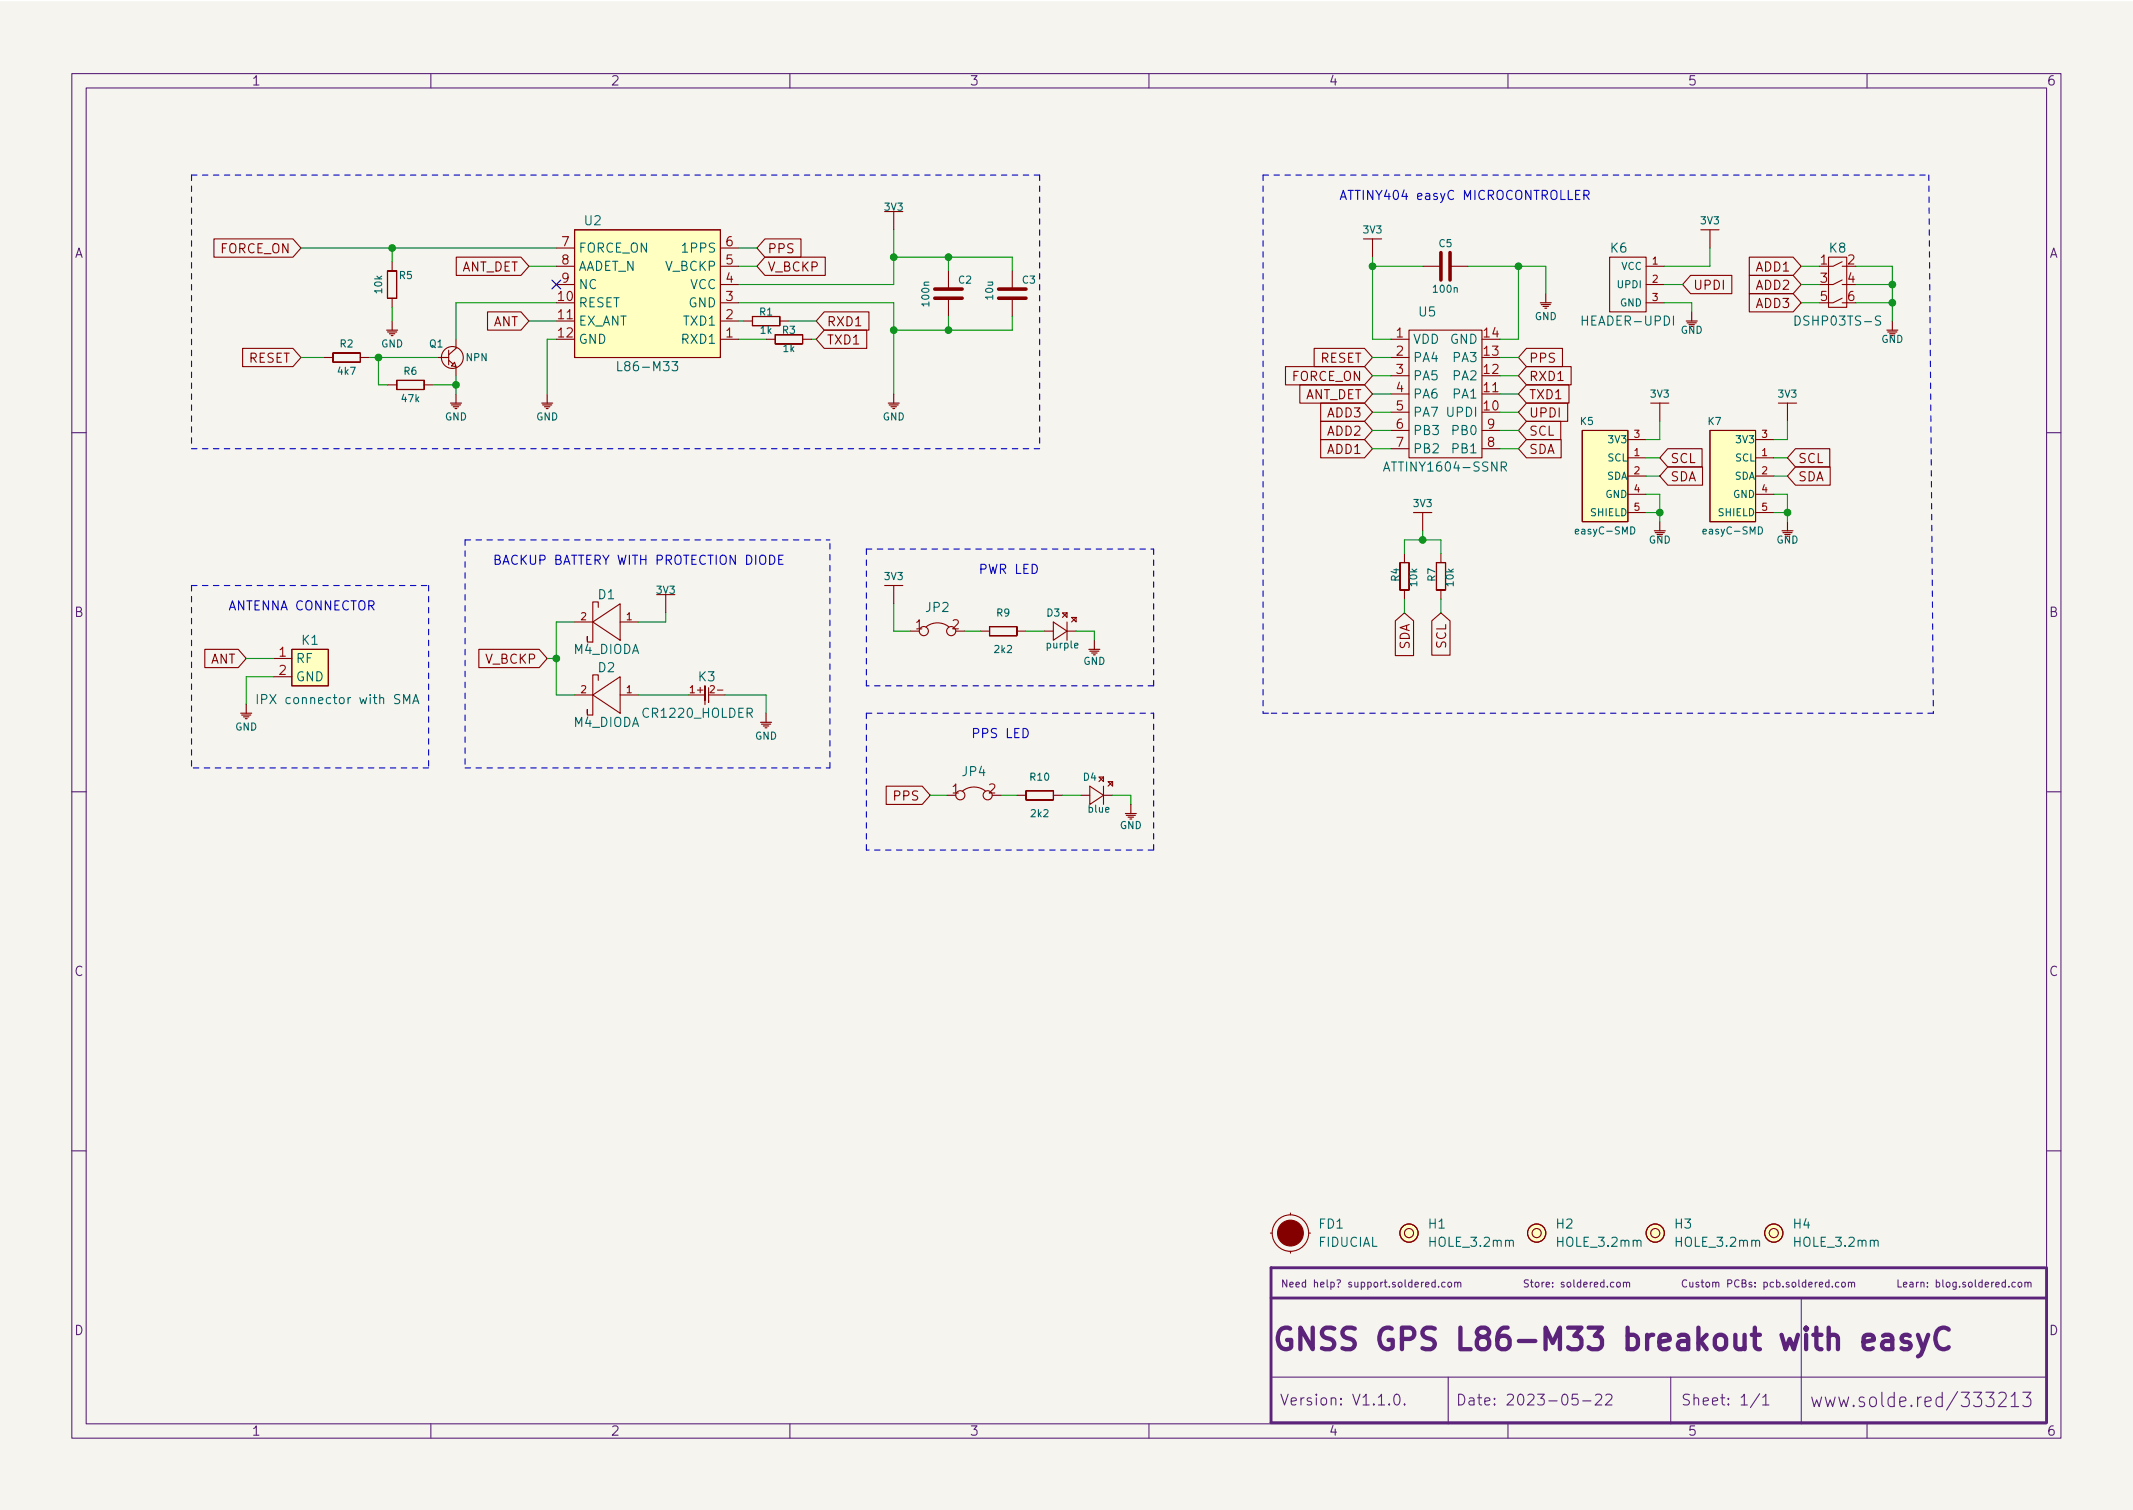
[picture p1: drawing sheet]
<svg xmlns="http://www.w3.org/2000/svg" width="297mm" height="210mm" viewBox="0 0 297 210" stroke-linecap="round" stroke-linejoin="round" font-family="sans-serif">
<path d="M0 .2h297v210.1h-297z" fill="#f5f4ef" stroke="#f5f4ef" stroke-width=".14"/>
<g fill="none" stroke="#5b2379" stroke-width=".15">
<path d="M10 10.2h277v190.1h-277zM12 12.2h273v186.1h-273zM60 10.2v2M110 10.2v2M160 10.2v2M210 10.2v2M260 10.2v2M10 60.2h2M285 60.2h2M10 110.2h2M285 110.2h2M10 160.2h2"/>
<path d="M199.9 178.6l-.3-.1-.2 .2 .1 .5h.4M199.9 178.2v1M200.3 179.1v.1M201.2 178.6l-.2-.1-.2 .2 .1 .5h.3M201.7 178.6l.3-.1 .1 .2v.3l-.1 .2h-.3l-.1-.2zM202.6 178.6l.1-.1 .3 .1v.6M202.6 178.5v.7M203 178.7l.1-.2 .3 .1v.6M225.2 178.6l.1-.1 .3 .1v.4v.2h-.3l-.1-.1zM226.1 178.6l.1-.1 .3 .1v.6M226.1 178.5v.7M226.5 178.7l.1-.2 .3 .1v.6"/>
<path d="M234.9 178.3a.47 .47 0 0 0-.7 .3 .47 .47 0 0 0 .5 .6l.2-.1M235.3 178.5l.1 .7h.2l.1-.1M235.7 178.5v.7M236.6 178.6l-.3-.1-.1 .2v.1l.4 .1v.3h-.4M236.9 178.5h.4M237 178.2v.9l.3 .1M237.6 178.6l.3-.1 .2 .2v.3l-.2 .2h-.3v-.2zM238.5 178.6l.1-.1 .3 .1v.6M238.5 178.5v.7M238.9 178.7l.2-.2 .2 .1 .1 .6M240.6 178.7h.5l.1-.2-.1-.2-.5-.1v1M242.2 178.3a.47 .47 0 0 0-.7 .3 .47 .47 0 0 0 .5 .6l.2-.1"/>
<path d="M242.6 178.7l.4-.1 .1-.1v-.2l-.5-.1v1h.4l.1-.1 .1-.2-.3-.2M243.9 178.6l-.2-.1-.1 .2v.1l.3 .1v.3h-.3M244.4 179.1v.1M244.4 178.6v.1M245.6 178.6l.3-.1 .2 .2-.1 .5h-.4M245.6 178.5v1M247 178.6l-.3-.1-.2 .2 .1 .5h.4M247.4 178.6l.3-.1 .2 .2-.1 .5h-.4M247.4 178.2v1M248.3 179.1v.1M249.1 178.6l-.2-.1-.2 .2 .1 .1 .3 .1v.3h-.4M249.6 178.6l.3-.1 .2 .2v.3l-.2 .2h-.3v-.2z"/>
<path d="M250.5 178.2v.9l.1 .1M251.5 178.6l-.3-.1-.2 .2 .1 .5h.4M251.5 178.2v1M251.9 178.9l.5-.1-.1-.2-.3-.1-.1 .2v.5h.4M252.8 178.5v.7M253.1 178.5l-.3 .2M253.4 178.9l.4-.1v-.2l-.3-.1-.1 .2v.5h.4M254.7 178.6l-.3-.1-.2 .2 .1 .5h.4M254.7 178.2v1M255.2 179.1v.1M256.1 178.6l-.3-.1-.2 .2 .1 .5h.4M256.5 178.6l.1-.1 .3 .1 .1 .4-.1 .2h-.3l-.1-.1z"/>
<path d="M257.4 178.6l.2-.1 .2 .1v.6M257.4 178.5v.7M257.8 178.7l.2-.2 .2 .1 .1 .6M280.6 178.6l-.2-.1-.2 .2 .1 .5h.3M281.1 178.6l.1-.1 .3 .1 .1 .4-.1 .2h-.3l-.1-.1zM282 178.6l.1-.1 .3 .1v.6M282 178.5v.7M282.4 178.7l.2-.2 .2 .1v.6M285 160.2h2M60 198.3v2M110 198.3v2M160 198.3v2"/>
<path d="M177 191.8h108M194.3 194.2a.36 .36 0 0 1 .6 .2 .77 .77 0 0 1-.4 1.2 1 1 0 0 1-.2-1.4zM195.6 195.5l.1 .1h-.1h-.1l.1-.1v.1M201.7 191.8v6.5M210 198.3v2M219.7 194.1h-.7l-.1 .7 .2-.1 .5 .1 .2 .2-.1 .5-.2 .1h-.4l-.2-.1M220.4 195.1h1.2M222.2 194.3l.2-.2 .5 .1a.41 .41 0 0 1 .1 .6l-.9 .8h1M223.6 194.3l.2-.2 .5 .1a.41 .41 0 0 1 .1 .6l-.8 .8h.9M232.7 191.8v6.5M245.1 194.1l-1.3 1.9M245.5 194.6l.4-.5v1.5"/>
<path d="M245.5 195.6h.8M250.8 180.7v17.6M260 198.3v2M270.5 194.6l-.5-.1-.4 .4v.6l.2 .3 .2 .1 .5-.1M270.5 193.9v2M272.6 193.8l-1.5 2.5M281.7 193.9h1.1l-.6 .7a.49 .49 0 0 1 .6 .4v.5l-.2 .3-.1 .1h-.5l-.3-.2"/>
</g>
<path d="M259.5 186.9l1.4-.3-.1-.6-.3-.1h-.6l-.2 .1-.2 .3v1.1l.2 .3 .2 .2h.6l.3-.2M262.2 186l.3-.1h.6l.3 .1 .1 .3v1.6M263.5 186.6l-.3 .1h-.7a.59 .59 0 0 0-.4 .6 .59 .59 0 0 0 .4 .6h.7l.3-.2M265.9 186l-.2-.1h-.5l-.3 .1-.1 .3 .1 .4 1 .3 .2 .3-.2 .4-.2 .2h-.6l-.3-.2M267.1 185.9l.7 2M268.5 185.9l-1 2.7-.4 .3M271.4 185.2a1.04 1.04 0 0 0-1.7 .4 1.59 1.59 0 0 0 .8 2.3l.7-.2 .2-.1" fill="none" stroke="#5b2379" stroke-width=".6"/>
<path d="M284.8 176.5h-107.8v21.6h107.9M285 176.5v21.6M177 180.7h108" fill="none" stroke="#5b2379" stroke-width=".4"/>
<g fill="none" stroke="#840000" stroke-width=".15">
<path d="M29.8 33.3h11l1.1 1.2-1.1 1.3h-11zM53.9 37.7l.1 3.8zM54 37.7h1.2zM54.6 36.4v1.3M55.2 37.7v3.8zM63.5 35.8h9l1.2 1.3-1.2 1.2h-9zM77.5 37.1h2.5M77.5 39.6h2.5M77.5 34.5h2.5M80 32h20.3v17.8h-20.3zM100.3 37.1h2.6M100.3 39.6h2.6"/>
<path d="M100.3 34.5h2.6M106.5 35.8h8.4v2.5h-8.4l-1.1-1.2zM106.5 33.3h5v2.5h-5l-1.1-1.3zM123.2 29.5h2.5M124.5 29.5v2.5M132.1 37.7v2.6M141 37.7v2.6M189.9 33.3h2.5M191.1 33.3v2.5M198.1 37.1h2.6M201.9 37.1h2.6M224.2 35.8h5v7.6h-5z"/>
<path d="M229.2 37.1h2.6M229.2 39.6h2.6M235.4 38.3h5.8v2.6h-5.8l-1.1-1.3zM236.9 32h2.5M238.1 32v2.5M243.6 38.3h6.1l1.1 1.3-1.1 1.3h-6.1zM243.6 35.8h6.1l1.1 1.3-1.1 1.2h-6.1zM254.6 35.8h2.6v7h-2.6zM256.5 39l-1.2 .6h-.7M256.5 36.4l-1.2 .7h-.7M256.5 37.1h.7M256.5 39.6h.7"/>
<path d="M33.8 48.5h7l1.1 1.3-1.1 1.2h-7zM45.1 49.8h1.3M46.4 50.4h3.8zM46.4 49.1v1.3zM46.4 49.1l3.8 .1zM50.2 49.1v1.3zM50.2 49.8h1.2M54 41.5h1.2zM54 53.6h1.2M54.6 41.5v1.3M55.2 54.2h3.9zM55.2 53l.1 1.2z"/>
<path d="M55.2 53h3.9zM59.1 53v1.2zM59.1 53.6h1.2M61 49.8h1.5M62.5 50.2l.6 .5M62.5 48.8v2M63.3 50.4l.2 .6-.6-.1zM63.5 47.2v1.3l-1 .9M63.5 51v1.3M67.9 43.4h4.6l1.2 1.3-1.2 1.3h-4.6zM77.5 44.7h2.5M100.3 44.7h2.6"/>
<path d="M100.3 47.2h2.6M100.3 42.2h2.6M103.5 44.7h1.3M104.8 45.3l3.8 .1zM104.8 44.1v1.2zM104.8 44.1h3.8zM106.7 47.2h1.2M107.9 47.9h3.9zM107.9 46.6l.1 1.3zM107.9 46.6h3.9zM108.6 44.1v1.2zM108.6 44.7h1.3"/>
<path d="M111.8 46.6v1.3zM111.8 47.2h1.2M114.8 43.4h6.2v2.6h-6.2l-1.1-1.3zM114.8 46h5.9v2.5h-5.9l-1.1-1.3zM132.1 41.5v2.6M141 41.5v2.6M179 51h11l1.1 1.3-1.1 1.3h-11zM181 53.6h9l1.1 1.3-1.1 1.2h-9zM183 48.5h7l1.1 1.3-1.1 1.2h-7zM183.9 56.1h6.1l1.1 1.3-1.1 1.3h-6.1zM183.9 58.7h6.1l1.1 1.2-1.1 1.3h-6.1zM193.7 47.2h2.5"/>
<path d="M193.7 54.9h2.5M193.7 49.8h2.5M193.7 52.3h2.5M193.7 57.4h2.5M193.7 59.9h2.5M196.2 46h10.2v17.7h-10.2zM206.4 54.9h2.5M206.4 59.9h2.5M212.6 48.5h5v2.5h-5l-1.1-1.2zM212.6 58.7h4.7v2.5h-4.7l-1.1-1.3zM212.6 51h6.2v2.6h-6.2l-1.1-1.3zM212.6 56.1h5.7v2.6h-5.7l-1.1-1.3z"/>
<path d="M212.6 53.6h5.9v2.5h-5.9l-1.1-1.2zM220.3 59.9h6.4v12.7h-6.4zM229.2 42.2h2.6M229.9 56.1h2.5M231.1 56.1v2.6M238.1 59.9h6.4v12.7h-6.4zM243.6 40.9h6.1l1.1 1.3-1.1 1.2h-6.1zM247.6 56.1h2.6M248.9 56.1v2.6M256.5 41.5l-1.2 .7h-.7M256.5 42.2h.7M183.9 61.2h6.1l1.1 1.3-1.1 1.2h-6.1z"/>
<path d="M193.7 62.5h2.5M194.9 78.4l.1 3.8zM194.9 78.3l1.3 .1zM195.6 77.1v1.3M196.2 78.4v3.8zM198.1 71.4v2.5M200 78.4l.1 3.8zM200 78.3l1.3 .1zM200.7 77.1v1.3M201.3 78.4v3.8zM206.4 62.5h2.5M212.6 61.2h4.8v2.5h-4.8l-1.1-1.2z"/>
<path d="M226.7 63.7h2.5M226.7 66.3h2.5M226.7 61.2h2.5M226.7 68.8h2.5M226.7 71.4h2.5M232.3 62.5h4.7v2.5h-4.7l-1.2-1.3zM232.3 65h4.8v2.6h-4.8l-1.2-1.3zM244.5 63.7h2.5M244.5 66.3h2.5M244.5 61.2h2.5M244.5 68.8h2.5M244.5 71.4h2.5"/>
<path d="M250 65h4.9v2.6h-4.9l-1.1-1.3zM250 62.5h4.8v2.5h-4.8l-1.1-1.3zM28.5 90.4h4.7l1.1 1.3-1.1 1.3h-4.7zM38.1 91.7h2.5M38.1 94.2h2.5M40.6 90.4h5.1v5.1h-5.1zM66.7 90.4h8.4l1.1 1.3-1.1 1.3h-8.4zM80 96.8h2.5M80 86.6h2.5M82.5 96.8l3.9-2.6v5.1zM82.5 86.6l3.9-2.5v5zM83.3 94.7v-.7h-.8v5.6h-.7v-.8v.5"/>
<path d="M83.3 84.6v-.8h-.8v5.6h-.7v-.8v.5M86.4 96.8h2.5M86.4 86.6h2.5M91.4 82.8h2.6M92.7 82.8v2.5M95.9 96.8h2.3M98.2 97.5v-2v2.6M98.7 96.8h2.3M98.7 95.8v2v-.3M123.2 81.5h2.5M124.5 81.5v2.6M126.7 87.9h1.3"/>
<path d="M132.1 87.3a2.55 2.55 0 0 0-3.2 0M133.1 87.9h1.3M136.5 87.9h1.3M137.8 88.5h3.8zM137.8 87.2v1.3zM137.8 87.2l3.8 .1zM141.6 87.2v1.3zM141.6 87.9h1.3M145.4 87.9h1.3M146.7 86.6l1.9 1.3-1.9 1.2zM148 85.3h.6v.7zM148.6 87.9h1.3"/>
<path d="M148.6 85.3l-.6 .7M148.6 86.6v2.5M149.2 86h.7v.6zM149.9 86l-.7 .6M194.3 86.4l1.3-1.1 1.3 1.1v4.9h-2.6zM194.9 82.1l1.3 .1zM195.6 82.2v1.2M199.4 86.4l1.3-1.1 1.2 1.1v4.8h-2.5zM200 82.1l1.3 .1zM200.7 82.2v1.2M123.4 109.5h5l1.1 1.2-1.1 1.3h-5zM131.8 110.7h1.3"/>
<path d="M137.2 110.1a2.55 2.55 0 0 0-3.2 .1M138.2 110.7h1.2M141.6 110.7h1.3M142.9 111.4h3.8zM142.9 110.1v1.3zM142.9 110.1h3.8zM146.7 110.1v1.3zM146.7 110.7h1.3M150.5 110.7h1.3M151.8 109.5l1.9 1.2-1.9 1.3zM153 108.2h.7v.6zM153.7 108.2l-.7 .6"/>
<path d="M153.7 109.5v2.5M153.7 110.7h1.2M154.3 108.8h.6v.7zM154.9 108.8l-.6 .7M176.9 171.7h.3M179.7 168.9v.3M179.7 174.2v.3M182.2 171.7h.3"/>
<circle cx="63" cy="49.8" r="1.52"/>
<circle cx="128.7" cy="87.9" r=".63"/>
<circle cx="132.5" cy="87.9" r=".63"/>
<circle cx="133.7" cy="110.7" r=".63"/>
<circle cx="137.5" cy="110.7" r=".63"/>
<circle cx="179.7" cy="171.7" r="2.54"/>
<circle cx="196.2" cy="171.7" r=".63"/>
<circle cx="196.2" cy="171.7" r="1.27"/>
<circle cx="214" cy="171.7" r=".63"/>
<circle cx="214" cy="171.7" r="1.27"/>
<circle cx="230.5" cy="171.7" r=".63"/>
<circle cx="230.5" cy="171.7" r="1.27"/>
<circle cx="247" cy="171.7" r=".63"/>
<circle cx="247" cy="171.7" r="1.27"/>
</g>
<g fill="none" stroke="#840000" stroke-width=".16">
<path d="M53.8 46h1.6M54 46.2h1.2M54.2 46.5h.8M54.5 46.7h.2M54.6 44.7v1.3M62.7 56.1h1.6M62.9 56.4h1.2M63.1 56.6h.8M63.4 56.9h.2M63.5 54.9v1.2M75.4 56.1h1.6M75.6 56.4h1.2"/>
<path d="M75.8 56.6h.8M76.1 56.9h.2M76.2 54.9v1.2M123.7 56.1h1.5M123.8 56.4h1.3M124.1 56.6h.7M124.3 56.9h.3M124.5 54.9v1.2M214.5 42.2h1.5M214.6 42.4h1.3M214.9 42.7h.7M215.1 42.9h.3"/>
<path d="M215.3 40.9v1.3M234.8 44.7h1.5M234.9 45h1.3M235.6 43.4v1.3M262.8 46h1.5M262.9 46.2h1.3M263.5 44.7v1.3M196.8 71.4h2.6M230.4 73.9h1.5M230.5 74.2h1.3M231.1 72.6v1.3M248.2 73.9h1.5"/>
<path d="M248.3 74.2h1.3M248.9 72.6v1.3M33.5 99.3h1.6M33.7 99.6h1.2M33.9 99.8h.8M34.3 98v1.3M106.7 99.3v1.3M151.6 90.4h1.6M151.8 90.7h1.2M152 90.9h.8M152.4 89.1v1.3M34.2 100.1h.2"/>
<path d="M105.9 100.6h1.5M106 100.8h1.3M106.3 101.1h.8M106.6 101.3h.2M156.7 113.3h1.5M156.8 113.5h1.3M157.1 113.8h.8M157.5 112v1.3"/>
</g>
<g fill="#ffffc2" stroke="#ffffc2" stroke-width=".14">
<path d="M238.1 59.9h6.4v12.7h-6.4z"/>
<path d="M40.6 90.4h5.1v5.1h-5.1z"/>
<path d="M220.3 59.9h6.4v12.7h-6.4z"/>
<path d="M80 32h20.3v17.8h-20.3z"/>
<circle cx="247" cy="171.7" r="1.27"/>
<circle cx="196.2" cy="171.7" r="1.27"/>
<circle cx="230.5" cy="171.7" r="1.27"/>
<circle cx="214" cy="171.7" r="1.27"/>
</g>
<path d="M200.7 35.2v3.8M201.9 35.2v3.8M130.2 41.5h3.8M130.2 40.3h3.8M139.1 41.5h3.8M139.1 40.3h3.8" fill="none" stroke="#840000" stroke-width=".5"/>
<path d="M86 50.4v1.2h.6M93.6 50.4h.8l-.5 .4 .4 .2v.5l-.2 .1h-.3l-.2-.1M192.7 65.6l.4-1.3 .4 1.3M209.1 65l.6-.1 .1-.2-.1-.3-.2-.1h-.4v1.3M209.4 65l.4 .6M227.1 73.4a.51 .51 0 0 1 .6 .5 .51 .51 0 0 1-.6 .5zM244.9 73.4a.51 .51 0 0 1 .5 .5 .51 .51 0 0 1-.5 .5zM35.8 96.7v1.3M56.2 98v-1.3l.4 .9 .5-.9v1.3M57.5 98l.4-1.3 .4 1.3M57.6 97.6h.6" fill="none" stroke="#006464" stroke-width=".15"/>
<circle cx="179.7" cy="171.7" r="1.8" fill="#840000" stroke="#840000" stroke-width=".15"/>
<path d="M186.6 27.8l.5-1.3 .4 1.3M186.8 27.4h.6M108.4 77.9h.5M109.1 77.3h-.7v1.3h.7" fill="none" stroke="#0000c2" stroke-width=".15"/>
<g fill="none" stroke="#0000c2" stroke-width=".15" stroke-dasharray=".8 .8">
<path d="M26.7 24.4h118.1M26.7 24.4v38.1M144.8 24.4v38.1M175.9 24.4v74.9M175.9 24.4h92.7M268.6 24.4l.6 74.9M64.8 75.2v31.7M64.8 75.2h50.8M120.6 76.4v19.1M120.6 76.4h40.1M144.8 62.5h-118.1M160.7 76.4v19.1"/>
<path d="M26.7 81.5h33M26.7 81.5v25.4M59.7 81.5v25.4M120.6 99.3h40.1M120.6 99.3v19.1M160.7 99.3v19.1M160.7 95.5h-40.1M175.9 99.3h1.3M269.2 99.3h-92.7M59.7 106.9h-33M64.8 106.9h50.8M115.6 106.9v-31.7"/>
<path d="M160.7 118.4h-40.1"/>
</g>
<g fill="none" stroke="#009600" stroke-width=".15">
<path d="M41.9 34.5h35.6M54.6 34.5v1.9M73.7 37.1h3.8M102.9 34.5h2.5M102.9 37.1h2.5M124.5 32v7.6h-21.6M124.5 35.8h16.5v1.9M132.1 35.8v1.9M191.1 35.8v11.4h2.6M191.1 37.1h7M204.5 37.1h10.8v3.8M211.5 37.1v10.1h-2.6"/>
<path d="M231.8 39.6h2.5M238.1 34.5v2.6h-6.3M250.8 39.6h2.6M250.8 37.1h2.6M258.4 39.6h5.1M258.4 37.1h5.1v7.6M41.9 49.8h3.2M51.4 49.8h9.6M52.7 49.8v3.8h1.3M54.6 42.8v1.9M60.3 53.6h3.2M63.5 52.3v2.6"/>
<path d="M73.7 44.7h3.8M77.5 47.2h-1.3v7.7M77.5 42.2h-14v5M102.9 42.2h21.6v12.7M102.9 44.7h.6M102.9 47.2h3.8M109.9 44.7h3.8M113 47.2h.7M132.1 44.1v1.9M141 44.1v1.9h-16.5M191.1 49.8h2.6M191.1 52.3h2.6"/>
<path d="M191.1 54.9h2.6M191.1 57.4h2.6M191.1 59.9h2.6M208.9 49.8h2.6M208.9 52.3h2.6M208.9 54.9h2.6M208.9 57.4h2.6M208.9 59.9h2.6M231.1 58.7v2.5h-1.9M231.8 42.2h3.8v1.2M248.9 58.7v2.5h-1.9M250.8 42.2h2.6"/>
<path d="M258.4 42.2h5.1M191.1 62.5h2.6M195.6 77.1v-1.9h5.1v1.9M198.1 73.9v1.3M208.9 62.5h2.6M229.2 71.4h1.9M229.2 63.7h1.9M229.2 66.3h1.9M229.2 68.8h1.9v3.8M247 71.4h1.9M247 68.8h1.9v3.8M247 63.7h1.9"/>
<path d="M247 66.3h1.9M34.3 91.7h3.8M38.1 94.2h-3.8v3.8M76.2 91.7h1.3M80 86.6h-2.5v10.2h2.5M88.9 96.8h7M92.7 85.3v1.3h-3.8M101 96.8h5.7v2.5M124.5 84.1v3.8h2.2M134.4 87.9h2.1M142.9 87.9h2.5M149.9 87.9h2.5v1.2"/>
<path d="M195.6 83.4v1.9M200.7 83.4v1.9M129.5 110.7h2.3M139.4 110.7h2.2M148 110.7h2.5M154.9 110.7h2.6v1.3"/>
</g>
<path d="M76.9 39l1.2 1.2M78.1 39l-1.2 1.2" fill="none" stroke="#000084" stroke-width=".15"/>
<g fill="#009600" stroke="#009600" stroke-width=".15">
<circle cx="124.5" cy="35.8" r=".46"/>
<circle cx="124.5" cy="46" r=".46"/>
<circle cx="132.1" cy="35.8" r=".46"/>
<circle cx="132.1" cy="46" r=".46"/>
<circle cx="263.5" cy="42.2" r=".46"/>
<circle cx="231.1" cy="71.4" r=".46"/>
<circle cx="263.5" cy="39.6" r=".46"/>
<circle cx="248.9" cy="71.4" r=".46"/>
<circle cx="77.5" cy="91.7" r=".46"/>
<circle cx="198.1" cy="75.2" r=".46"/>
<circle cx="63.5" cy="53.6" r=".46"/>
<circle cx="54.6" cy="34.5" r=".46"/>
<circle cx="52.7" cy="49.8" r=".46"/>
<circle cx="191.1" cy="37.1" r=".46"/>
<circle cx="211.5" cy="37.1" r=".46"/>
</g>
<text font-size="4.2" fill="#5b2379" x="177" y="188">GNSS GPS L86-M33 breakout with easyC</text>
<g font-size="2.8" fill="#5b2379">
<text x="252" y="196">www.solde.red/</text>
<text x="272.8" y="196">333213</text>
</g>
<g font-size="2.1" fill="#5b2379">
<text x="178.2" y="195.7">Version: V1.1.0.</text>
<text x="202.7" y="195.7">Date: 2023-05-22</text>
<text x="234" y="195.7">Sheet: 1/1</text>
</g>
<g font-size="1.8" fill="#5b2379">
<text x="35" y="11.9">1</text>
<text x="85" y="11.9">2</text>
<text x="135" y="11.9">3</text>
<text x="185" y="11.9">4</text>
<text x="235" y="11.9">5</text>
<text x="285" y="11.9">6</text>
<text x="10.3" y="35.9">A</text>
<text x="285.3" y="35.9">A</text>
<text x="10.3" y="85.9">B</text>
<text x="285.3" y="85.9">B</text>
<text x="10.3" y="135.9">C</text>
<text x="285.3" y="135.9">C</text>
<text x="10.3" y="185.9">D</text>
<text x="285.3" y="185.9">D</text>
<text x="35" y="199.9">1</text>
<text x="85" y="199.9">2</text>
<text x="135" y="199.9">3</text>
<text x="185" y="199.9">4</text>
<text x="235" y="199.9">5</text>
<text x="285" y="199.9">6</text>
</g>
<g font-size="1.8" fill="#0000c2">
<text x="187.9" y="27.8">ATTINY404 easyC MICROCONTROLLER</text>
<text x="68.6" y="78.6">BACKUP BATTERY WITH PROTECTION DIODE</text>
<text x="136.6" y="79.9">PWR LED</text>
<text x="31.7" y="85">ANTENNA CONNECTOR</text>
<text x="135.9" y="102.8">PPS LED</text>
</g>
<g font-size="1.8" fill="#840000">
<text x="30.7" y="35.3">FORCE_ON</text>
<text x="106.8" y="35.3">PPS</text>
<text x="64.1" y="37.8">ANT_DET</text>
<text x="106.8" y="37.8">V_BCKP</text>
<text x="235.7" y="40.3">UPDI</text>
<text x="244.6" y="40.3">ADD2</text>
<text x="244.6" y="37.8">ADD1</text>
<text x="68.6" y="45.4">ANT</text>
<text x="115.1" y="45.4">RXD1</text>
<text x="115.1" y="48">TXD1</text>
<text x="244.6" y="42.9">ADD3</text>
<text x="34.6" y="50.5">RESET</text>
<text x="179.9" y="53">FORCE_ON</text>
<text x="183.8" y="50.5">RESET</text>
<text x="212.9" y="50.5">PPS</text>
<text x="212.9" y="53">RXD1</text>
<text x="181.6" y="55.6">ANT_DET</text>
<text x="184.9" y="58.1">ADD3</text>
<text x="212.9" y="58.1">UPDI</text>
<text x="212.9" y="55.6">TXD1</text>
<text x="184.9" y="60.7">ADD2</text>
<text x="184.9" y="63.2">ADD1</text>
<text x="212.9" y="60.7">SCL</text>
<text x="212.9" y="63.2">SDA</text>
<text x="232.6" y="64.5">SCL</text>
<text x="250.3" y="64.5">SCL</text>
<text x="232.6" y="67">SDA</text>
<text x="250.3" y="67">SDA</text>
<text x="29.2" y="92.4">ANT</text>
<text x="67.6" y="92.4">V_BCKP</text>
<text x="196.3" y="90.5" transform="rotate(-90 196.3 90.5)">SDA</text>
<text x="201.4" y="90.3" transform="rotate(-90 201.4 90.3)">SCL</text>
<text x="124.6" y="111.5">PPS</text>
</g>
<g font-size="1.8" fill="#a90000">
<text x="78.2" y="34.3">7</text>
<text x="101.1" y="34.3">6</text>
<text x="77.8" y="41.9">10</text>
<text x="78.2" y="36.8">8</text>
<text x="78.2" y="39.4">9</text>
<text x="101.1" y="41.9">3</text>
<text x="101.1" y="39.4">4</text>
<text x="101.1" y="36.8">5</text>
<text x="253.5" y="36.8">1</text>
<text x="253.5" y="39.4">3</text>
<text x="253.5" y="41.9">5</text>
<text x="257.3" y="36.8">2</text>
<text x="257.3" y="39.4">4</text>
<text x="257.3" y="41.9">6</text>
<text x="77.8" y="44.4">11</text>
<text x="77.8" y="47">12</text>
<text x="101.1" y="47">1</text>
<text x="101.1" y="44.4">2</text>
<text x="194.5" y="47">1</text>
<text x="206.7" y="47">14</text>
<text x="194.5" y="49.5">2</text>
<text x="194.5" y="52.1">3</text>
<text x="206.7" y="52.1">12</text>
<text x="206.7" y="49.5">13</text>
<text x="194.5" y="54.6">4</text>
<text x="194.5" y="57.1">5</text>
<text x="194.5" y="59.7">6</text>
<text x="206.7" y="57.1">10</text>
<text x="206.7" y="54.6">11</text>
<text x="207.2" y="59.7">9</text>
<text x="194.5" y="62.2">7</text>
<text x="207.2" y="62.2">8</text>
<text x="127.5" y="87.6">1</text>
<text x="132.6" y="87.6">2</text>
<text x="38.9" y="91.4">1</text>
<text x="38.9" y="94">2</text>
<text x="132.6" y="110.5">1</text>
<text x="137.7" y="110.5">2</text>
</g>
<g font-size="1.8" fill="#006464">
<text x="80.5" y="35.2">FORCE_ON</text>
<text x="81.4" y="31.4">U2</text>
<text x="95.3" y="35.2">1PPS</text>
<text x="224.3" y="35.2">K6</text>
<text x="254.8" y="35.2">K8</text>
<text x="80.5" y="37.7">AADET_N</text>
<text x="80.5" y="40.3">NC</text>
<text x="92.6" y="37.7">V_BCKP</text>
<text x="96.1" y="40.3">VCC</text>
<text x="80.5" y="42.8">RESET</text>
<text x="80.5" y="45.3">EX_ANT</text>
<text x="80.5" y="47.9">GND</text>
<text x="95.1" y="47.9">RXD1</text>
<text x="95.3" y="45.3">TXD1</text>
<text x="95.9" y="42.8">GND</text>
<text x="196.7" y="47.9">VDD</text>
<text x="197.6" y="44.1">U5</text>
<text x="201.9" y="47.9">GND</text>
<text x="220.6" y="45.3">HEADER-UPDI</text>
<text x="250.5" y="45.3">DSHP03TS-S</text>
<text x="86.6" y="51.7">L86-M33</text>
<text x="196.7" y="50.4">PA4</text>
<text x="196.7" y="53">PA5</text>
<text x="202.4" y="53">PA2</text>
<text x="202.4" y="50.4">PA3</text>
<text x="196.7" y="55.5">PA6</text>
<text x="196.7" y="58">PA7</text>
<text x="201.6" y="58">UPDI</text>
<text x="202.4" y="55.5">PA1</text>
<text x="193.4" y="65.7">ATTINY1604-SSNR</text>
<text x="196.7" y="60.6">PB3</text>
<text x="196.7" y="63.1">PB2</text>
<text x="202.4" y="63.1">PB1</text>
<text x="202.4" y="60.6">PB0</text>
<text x="83.3" y="83.4">D1</text>
<text x="42" y="89.8">K1</text>
<text x="129" y="85.2">JP2</text>
<text x="41.1" y="92.3">RF</text>
<text x="41.1" y="94.9">GND</text>
<text x="79.9" y="91.1">M4_DIODA</text>
<text x="83.3" y="93.6">D2</text>
<text x="97.3" y="94.9">K3</text>
<text x="36.8" y="98">IPX connector with SMA</text>
<text x="79.9" y="101.2">M4_DIODA</text>
<text x="89.7" y="99.9">CR1220_HOLDER</text>
<text x="134" y="108.1">JP4</text>
<text x="183.6" y="173.6">FIDUCIAL</text>
<text x="183.7" y="171.1">FD1</text>
<text x="199" y="171.1">H1</text>
<text x="199.2" y="173.6">HOLE_3.2mm</text>
<text x="216.8" y="171.1">H2</text>
<text x="217" y="173.6">HOLE_3.2mm</text>
<text x="233.3" y="171.1">H3</text>
<text x="233.5" y="173.6">HOLE_3.2mm</text>
<text x="249.8" y="171.1">H4</text>
<text x="250" y="173.6">HOLE_3.2mm</text>
</g>
<g font-size="1.4" fill="#006464">
<text x="123.2" y="29.3">3V3</text>
<text x="189.9" y="32.5">3V3</text>
<text x="200.4" y="34.4">C5</text>
<text x="236.9" y="31.2">3V3</text>
<text x="53.2" y="40.8" transform="rotate(-90 53.2 40.8)">10k</text>
<text x="55.6" y="38.8">R5</text>
<text x="133.5" y="39.5">C2</text>
<text x="138.3" y="41.7" transform="rotate(-90 138.3 41.7)">10u</text>
<text x="142.4" y="39.5">C3</text>
<text x="199.7" y="40.8">100n</text>
<text x="225.4" y="40.1">UPDI</text>
<text x="225.8" y="37.6">VCC</text>
<text x="105.8" y="43.9">R1</text>
<text x="105.9" y="46.5">1k</text>
<text x="109" y="46.5">R3</text>
<text x="129.4" y="42.5" transform="rotate(-90 129.4 42.5)">100n</text>
<text x="213.7" y="44.6">GND</text>
<text x="225.6" y="42.7">GND</text>
<text x="234" y="46.5">GND</text>
<text x="262" y="47.7">GND</text>
<text x="47.1" y="52.2">4k7</text>
<text x="47.4" y="48.4">R2</text>
<text x="53.1" y="48.4">GND</text>
<text x="56.3" y="52.2">R6</text>
<text x="59.8" y="48.4">Q1</text>
<text x="64.9" y="50.3">NPN</text>
<text x="109.1" y="49">1k</text>
<text x="56" y="56">47k</text>
<text x="62" y="58.5">GND</text>
<text x="74.7" y="58.5">GND</text>
<text x="122.9" y="58.5">GND</text>
<text x="220.1" y="59.2">K5</text>
<text x="229.9" y="55.4">3V3</text>
<text x="237.9" y="59.2">K7</text>
<text x="247.7" y="55.4">3V3</text>
<text x="223.9" y="64.2">SCL</text>
<text x="224.2" y="61.7">3V3</text>
<text x="241.7" y="64.2">SCL</text>
<text x="242" y="61.7">3V3</text>
<text x="196.9" y="70.6">3V3</text>
<text x="221.6" y="71.9">SHIELD</text>
<text x="223.6" y="69.3">GND</text>
<text x="223.8" y="66.8">SDA</text>
<text x="239.4" y="71.9">SHIELD</text>
<text x="241.4" y="69.3">GND</text>
<text x="241.5" y="66.8">SDA</text>
<text x="219.7" y="74.4">easyC-SMD</text>
<text x="229.6" y="75.7">GND</text>
<text x="237.5" y="74.4">easyC-SMD</text>
<text x="247.4" y="75.7">GND</text>
<text x="91.5" y="82.7">3V3</text>
<text x="123.2" y="80.8">3V3</text>
<text x="194.8" y="80.9" transform="rotate(-90 194.8 80.9)">R4</text>
<text x="197.4" y="81.6" transform="rotate(-90 197.4 81.6)">10k</text>
<text x="199.9" y="80.9" transform="rotate(-90 199.9 80.9)">R7</text>
<text x="202.4" y="81.6" transform="rotate(-90 202.4 81.6)">10k</text>
<text x="138.8" y="85.8">R9</text>
<text x="145.8" y="85.8">D3</text>
<text x="138.5" y="90.9">2k2</text>
<text x="145.8" y="90.3">purple</text>
<text x="150.9" y="92.6">GND</text>
<text x="32.7" y="101.7">GND</text>
<text x="105.1" y="103">GND</text>
<text x="143.5" y="108.7">R10</text>
<text x="143.6" y="113.8">2k2</text>
<text x="150.9" y="108.7">D4</text>
<text x="151.6" y="113.1">blue</text>
<text x="155.9" y="115.4">GND</text>
</g>
<g font-size="1.4" fill="#a90000">
<text x="230.1" y="36.8">1</text>
<text x="230.1" y="39.4">2</text>
<text x="230.1" y="41.9">3</text>
<text x="227.6" y="63.5">1</text>
<text x="227.6" y="61">3</text>
<text x="245.4" y="63.5">1</text>
<text x="245.4" y="61">3</text>
<text x="227.6" y="66">2</text>
<text x="227.6" y="68.6">4</text>
<text x="227.6" y="71.1">5</text>
<text x="245.4" y="66">2</text>
<text x="245.4" y="68.6">4</text>
<text x="245.4" y="71.1">5</text>
<text x="80.9" y="86.4">2</text>
<text x="87.2" y="86.4">1</text>
<text x="80.9" y="96.5">2</text>
<text x="87.2" y="96.5">1</text>
<text x="96.2" y="96.5">1+</text>
<text x="99.2" y="96.5">2-</text>
</g>
<g font-size="1.4" fill="#5b2379">
<text x="178.3" y="179.3">Need help? support.soldered.com</text>
<text x="212" y="179.3">Store: soldered.com</text>
<text x="264" y="179.3">Learn: blog.soldered.com</text>
</g>
</svg>
